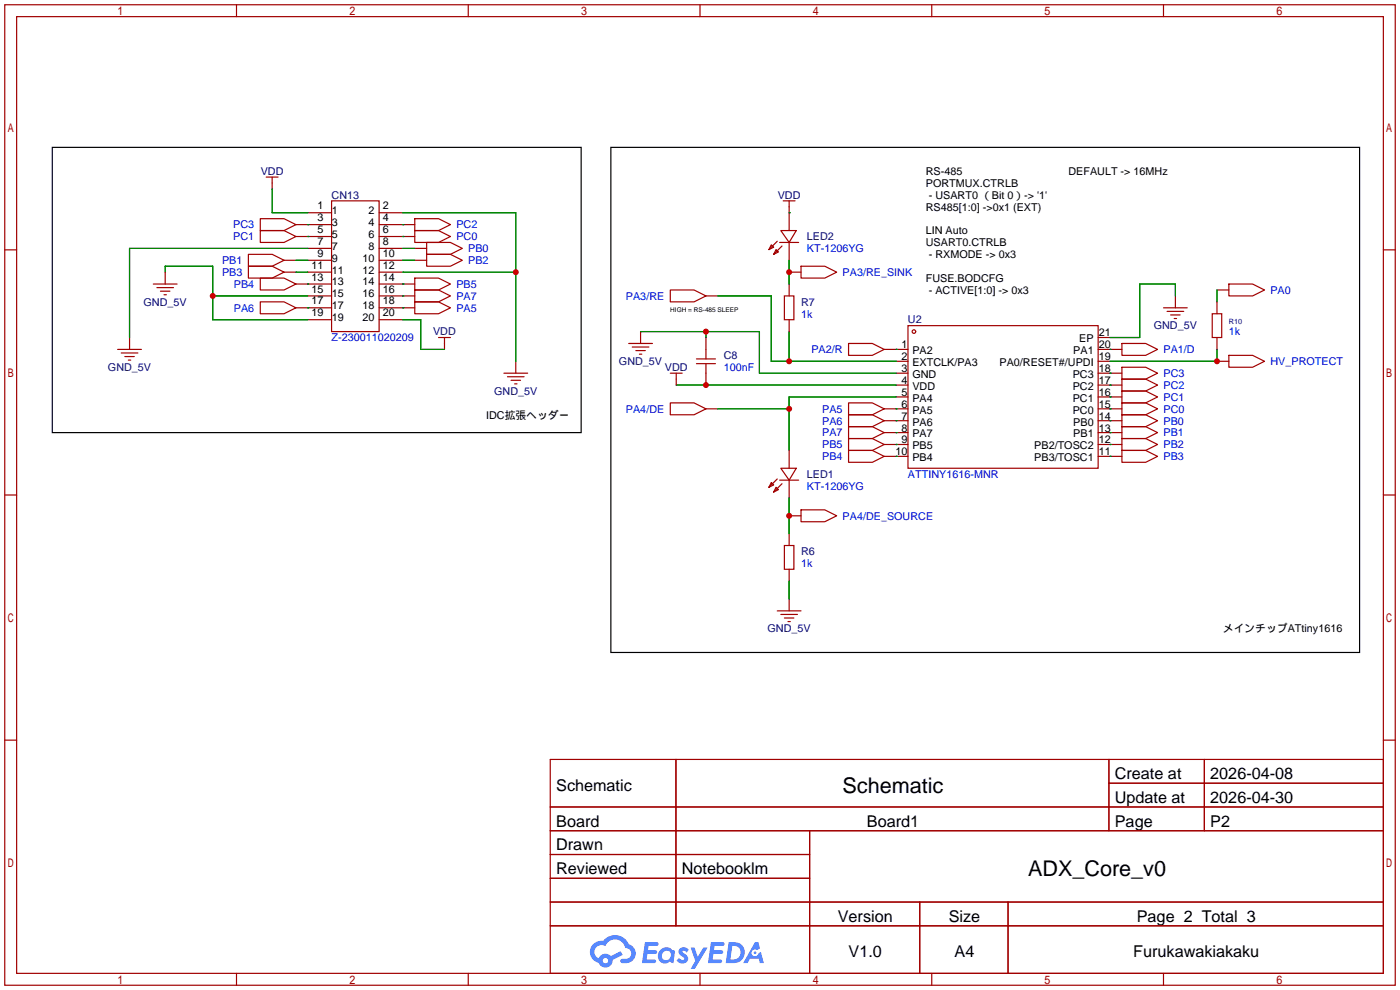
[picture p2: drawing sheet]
<svg xmlns="http://www.w3.org/2000/svg" width="299mm" height="212mm" viewBox="0 0 299 212" stroke-linecap="round" stroke-linejoin="round" font-family="sans-serif">
<g fill="none" stroke="#a10000" stroke-width=".25">
<path d="M1 1h297.2v209.6h-297.2zM3.6 3.6h292.1v204.4h-292.1zM50.5 1v2.6M100.1 1v2.6M149.6 1v2.6M199.1 1v2.6M248.7 1v2.6M1 53.4h2.6M295.7 53.4h2.5M1 105.8h2.6M295.7 105.8h2.5M1 158.2h2.6"/>
<path d="M295.7 158.2h2.5M117.6 162.3h178.1v45.7h-178.1zM117.6 172.5h178.1M117.6 177.5h178.1M144.5 162.3v35.6M173 177.5v30.5M237 162.3v15.2M237 167.4h58.7M257.4 162.3v15.2M117.6 182.6h55.4M117.6 192.8h178.1M117.6 187.7h55.4"/>
<path d="M117.6 197.9h178.1M196.6 192.8v15.2M215.4 192.8v15.2M50.5 208v2.6M100.1 208v2.6M149.6 208v2.6M199.1 208v2.6M248.7 208v2.6"/>
</g>
<g fill="#5487ff">
<path d="M145.3 202.7a1.3 1.3 0 0 1 1.9 .3l-.4 .6a.54 .54 0 0 0-.9-.2l.1 .2a1.34 1.34 0 0 1 .9 1.8 1.47 1.47 0 0 1-2.3-.1l.5-.6 .8 .5a.31 .31 0 0 0 .4-.3 .31 .31 0 0 0-.3-.4 1.12 1.12 0 0 1-.7-1.8z"/>
<path d="M147.6 202.5h.9l.6 2 1.2-2h.9l-2.7 4.6h-.9l1-1.7z"/>
<path d="M137.8 201.4h1.7a1.31 1.31 0 0 1 1.2 .2 .4 .4 0 0 1-.3 .5l-1.8 .1-.1 .9h1.6a.4 .4 0 0 1 .4 .4 .4 .4 0 0 1-.5 .4h-1.6l-.2 1.2h1.4a.46 .46 0 0 1 .5 0 .46 .46 0 0 1 .1 .5l-.4 .2h-2.6z"/>
<path d="M151.9 201.4h1.7a1.32 1.32 0 0 1 1.2 .2 .39 .39 0 0 1-.3 .5l-1.8 .1-.1 .9h1.6a.4 .4 0 0 1 .4 .4 .4 .4 0 0 1-.4 .4h-1.7l-.2 1.2h1.4a.46 .46 0 0 1 .5 0 .46 .46 0 0 1 .1 .5l-.4 .2h-2.6z"/>
<path d="M161.3 201.4h.8l.3 1.3-.6 .4a.75 .75 0 0 0-1.1 .3 .75 .75 0 0 0 .5 1 .75 .75 0 0 0 .9-.7l.5-.2 .6 2.3h-.8l-.3-.9h-1.8l-.5 .9h-1z"/>
<path d="M155.7 201.4l-.6 4.4h1.5a2.27 2.27 0 0 0 2.6-2.2 2.27 2.27 0 0 0-2.7-2.2zM156.5 202.1a1.5 1.5 0 0 1 1.8 1.6 1.5 1.5 0 0 1-1.9 1.4h-.3z"/>
<path d="M141.2 203a1.6 1.6 0 0 0-.3 2.3 1.6 1.6 0 0 0 2.3 .2l.7 .3 .3-2.4-.1-.3-.5-.1a1.58 1.58 0 0 0-2.4 0zM141.8 203.5a.98 .98 0 0 1 1.6 .4 .98 .98 0 0 1-1.1 1.3 .94 .94 0 0 1-.9-.7 .94 .94 0 0 1 .4-1z"/>
<path d="M126.8 201.8a2.37 2.37 0 0 0 1.1 4 1.54 1.54 0 0 0 1.8 1 1.54 1.54 0 0 0 1.2-1.6l2.2-1.1-.5-.8-2 1a1.57 1.57 0 0 0-2.7 .5 1.5 1.5 0 0 1-.7-2.1 1.5 1.5 0 0 1 2.2-.5 2.23 2.23 0 0 1 2.3-1.4 2.23 2.23 0 0 1 2 1.8 1.16 1.16 0 0 1 1.2 1.1 1.16 1.16 0 0 1-1.1 1.2h-.7a.47 .47 0 0 0-.5 .4 .47 .47 0 0 0 .4 .5 2.17 2.17 0 0 0 2.5-.9 2.17 2.17 0 0 0-.3-2.7l-.8-.4a3.2 3.2 0 0 0-5.5-.7l-1.1 .1zM128.8 205.3a.6 .6 0 0 1 1.2 0 .6 .6 0 0 1-1.2 0z"/>
<circle cx="161.4" cy="203.6" r=".28"/>
</g>
<g fill="none" stroke="#a10000" stroke-width=".25">
<path d="M56.9 37.8h2.5M58.2 37.8v2.6M35.3 58.2v2.5M53.1 54.4h5.1l2.5 1.2-2.5 1.3h-5.1zM53.1 56.9h5.1l2.5 1.3-2.5 1.2h-5.1zM55.6 46.7h5.1l2.5 1.3-2.5 1.3h-5.1zM55.6 49.3h5.1l2.5 1.2-2.5 1.3h-5.1zM55.6 59.4h5.1l2.5 1.3-2.5 1.3h-5.1zM60.7 58.2h2.5M60.7 55.6h2.5M63.2 48h7.7M63.2 50.5h7.7"/>
<path d="M65.8 58.2h5.1M65.8 45.5h5.1M65.8 53.1h5.1M65.8 55.6h5.1M70.9 42.9h10.1v28h-10.1zM81 58.2h5.1M81 45.5h5.1M81 48h7.6M81 50.5h7.6M81 53.1h5.1M81 55.6h5.1M88.6 46.7h5.1l2.6 1.3-2.6 1.3h-5.1z"/>
<path d="M88.6 49.3h5.1l2.6 1.2-2.6 1.3h-5.1zM88.6 59.4h5.1l2.6 1.3-2.6 1.3h-5.1zM88.6 53.1h2.6M88.6 55.6h2.6M91.2 54.4h5.1l2.5 1.2-2.5 1.3h-5.1zM91.2 51.8h5.1l2.5 1.3-2.5 1.3h-5.1zM164.8 52.3l.6 .5-1.1 .5zM165.9 53.3l.5 .5-1 .6zM166.1 51.6l-1.8 1.7M166.6 51.8h4.1M166.9 49.3h3.3l-1.5 2.5zM167.1 52.6l-1.7 1.8"/>
<path d="M167.4 42.9h2.5M168.7 42.9v6.4M168.7 51.8v3.8M168.7 58.2h2.5M171.2 56.9h5.1l2.5 1.3-2.5 1.2h-5.1zM25.1 74.7h5.1M25.9 75.4h3.6M26.7 76.2h2M27.4 77h.5M27.7 72.1v2.6M32.8 60.7h5M33.5 61.5h3.6"/>
<path d="M34.3 62.2h2M35.1 63h.5M55.6 64.5h5.1l2.5 1.3-2.5 1.3h-5.1zM63.2 65.8h7.7M63.2 60.7h7.7M65.8 63.2h5.1M65.8 68.3h5.1M81 63.2h7.6M81 65.8h7.6M81 60.7h7.6M81 68.3h5.1M88.6 62h5.1l2.6 1.2-2.6 1.3h-5.1z"/>
<path d="M88.6 64.5h5.1l2.6 1.3-2.6 1.3h-5.1zM93.7 72.1h2.6M95 72.1v2.6M107.7 79.8h5.1M110.2 77.2v2.6M134.4 73.4h5M135.1 74.2h3.6M135.9 74.9h2M136.7 75.7h.5M136.9 70.9v2.5M143.3 62h5l2.6 1.2-2.6 1.3h-5zM143.3 79.8h2.5"/>
<path d="M144.5 79.8v2.5M148.8 77.7h4.1M148.8 76.7h4.1M150.9 72.1v4.6M150.9 77.7v4.6M150.9 63.2h2.5M167.6 63.2h2.1v5.1h-2.1zM168.7 60.7v2.5M168.7 68.3v2.6M181.4 73.4h5l2.6 1.3-2.6 1.2h-5zM189 74.7h5.1M191.5 77.2h2.6"/>
<path d="M191.5 79.8h2.6M194.1 69.6h40.6v30.5h-40.6zM234.7 74.7h5.1M234.7 77.2h2.5M234.7 79.8h5.1M234.7 72.1h2.5M239.8 73.4h5.1l2.5 1.3-2.5 1.2h-5.1zM239.8 78.5h5.1l2.5 1.3-2.5 1.2h-5.1zM248.7 65.8h5M249.4 66.5h3.6M250.2 67.3h2M251 68.1h.5"/>
<path d="M251.2 63.2v2.6M259.1 67.1h2v5h-2zM260.1 77.2h2.5M260.1 62h2.5M260.1 64.5v2.6M260.1 72.1v2.6M262.6 60.7h5.1l2.6 1.3-2.6 1.2h-5.1zM262.6 75.9h5.1l2.6 1.3-2.6 1.3h-5.1zM108.5 80.5h3.5M109.2 81.3h2.1M110 82h.5M143.3 86.1h5l2.6 1.3-2.6 1.2h-5z"/>
<path d="M150.9 87.4h2.5M168.7 96.3v3.8M181.4 91.2h5l2.6 1.3-2.6 1.2h-5zM181.4 86.1h5l2.6 1.3-2.6 1.2h-5zM181.4 88.6h5l2.6 1.3-2.6 1.3h-5zM181.4 93.7h5l2.6 1.3-2.6 1.3h-5zM181.4 96.3h5l2.6 1.2-2.6 1.3h-5zM189 87.4h5.1M189 89.9h5.1M189 92.5h5.1M189 95h5.1M189 97.5h5.1"/>
<path d="M191.5 82.3h2.6M191.5 84.8h2.6M234.7 82.3h5.1M234.7 84.8h5.1M234.7 87.4h5.1M234.7 89.9h5.1M234.7 92.5h5.1M234.7 95h5.1M234.7 97.5h5.1M239.8 81h5.1l2.5 1.3-2.5 1.3h-5.1zM239.8 83.6h5.1l2.5 1.2-2.5 1.3h-5.1zM239.8 86.1h5.1l2.5 1.3-2.5 1.2h-5.1z"/>
<path d="M239.8 88.6h5.1l2.5 1.3-2.5 1.3h-5.1zM239.8 91.2h5.1l2.5 1.3-2.5 1.2h-5.1zM239.8 93.7h5.1l2.5 1.3-2.5 1.3h-5.1zM239.8 96.3h5.1l2.5 1.2-2.5 1.3h-5.1zM164.8 103.1l.6 .5-1.1 .5zM165.9 104.1l.5 .5-1 .6zM166.1 102.4l-1.8 1.7M166.6 102.6h4.1M166.9 100.1h3.3l-1.5 2.5zM167.1 103.4l-1.7 1.8M167.6 116.6h2.1v5.1h-2.1zM168.7 102.6v3.8"/>
<path d="M168.7 114v2.6M168.7 110.2h2.5M171.2 109h5.1l2.5 1.2-2.5 1.3h-5.1zM166.1 130.6h5.1M166.9 131.3h3.5M167.6 132.1h2.1M168.4 132.8h.5M168.7 121.7v2.5M168.7 128v2.6"/>
<circle cx="195.3" cy="70.9" r=".38"/>
</g>
<g fill="none" stroke="#008700" stroke-width=".25">
<path d="M35.3 58.2v-1.3h10.2v11.4h20.3M58.2 40.4v5.1h7.6M63.2 58.2h2.6M63.2 55.6h2.6M65.8 48h.1M65.8 50.5h.1M65.8 53.1h-38.1v19M86.1 48h.1M86.1 50.5h.1M86.1 58.2h24.1M86.1 45.5h24.1v31.7M86.1 53.1h2.5"/>
<path d="M86.1 55.6h2.5M168.7 45.5h.1M168.7 55.6v5.1M45.5 63.2h20.3M65.8 60.7h.1M65.8 65.8h.1M86.1 60.7h.1M86.1 63.2h.1M86.1 65.8h.1M86.1 68.3h3.8v6.4h5.1M136.9 70.9h25.4v8.9h29.2M150.9 70.9v1.2"/>
<path d="M153.4 63.2h11.4v14h26.7M168.7 70.9v6.3M191.5 74.7h.1M237.2 74.7h.1M237.2 79.8h.1M251.2 63.2v-2.5h-7.6v11.4h-6.4M260.1 74.7v2.5h-22.9M260.1 62v2.5M144.5 82.3h47M153.4 87.4h15.3M191.5 92.5h.1M191.5 87.4h.1"/>
<path d="M191.5 89.9h.1M191.5 95h.1M191.5 97.5h.1M191.5 84.8h-22.8v11.5M237.2 82.3h.1M237.2 84.8h.1M237.2 87.4h.1M237.2 89.9h.1M237.2 92.5h.1M237.2 95h.1M237.2 97.5h.1M168.7 106.4v7.6"/>
<path d="M168.7 124.2v3.8"/>
</g>
<path d="M11.2 31.5h113v61h-113zM130.6 31.5h160v107.9h-160z" fill="none" stroke="#000" stroke-width=".25"/>
<g fill="#c00">
<circle cx="150.9" cy="82.3" r=".63"/>
<circle cx="150.9" cy="70.9" r=".63"/>
<circle cx="168.7" cy="87.4" r=".63"/>
<circle cx="168.7" cy="77.2" r=".63"/>
<circle cx="168.7" cy="58.2" r=".63"/>
<circle cx="168.7" cy="110.2" r=".63"/>
<circle cx="260.1" cy="77.2" r=".63"/>
<circle cx="110.2" cy="58.2" r=".63"/>
<circle cx="45.5" cy="63.2" r=".63"/>
</g>
<g font-size="4.6">
<text x="180.1" y="169.4">Schematic</text>
<text x="219.7" y="187.2">ADX_Core_v0</text>
</g>
<g font-size="3.5">
<text x="238.3" y="166.5">Create at</text>
<text x="258.7" y="166.5">2026-04-08</text>
<text x="118.9" y="169.1">Schematic</text>
<text x="238.3" y="171.6">Update at</text>
<text x="258.7" y="171.6">2026-04-30</text>
<text x="118.9" y="176.7">Board</text>
<text x="185.3" y="176.7">Board1</text>
<text x="238.3" y="176.7">Page</text>
<text x="258.7" y="176.7">P2</text>
<text x="118.9" y="181.8">Drawn</text>
<text x="118.9" y="186.8">Reviewed</text>
<text x="145.7" y="186.8">Notebooklm</text>
<text x="179.1" y="197">Version</text>
<text x="202.8" y="197">Size</text>
<text x="243" y="197">Page 2 Total 3</text>
<text x="181.4" y="204.6">V1.0</text>
<text x="204" y="204.6">A4</text>
<text x="242.2" y="204.6">Furukawakiakaku</text>
</g>
<g font-size="2.3" fill="#000080">
<text x="55.7" y="37.4">VDD</text>
<text x="70.9" y="42.5">CN13</text>
<text x="166.2" y="42.5">VDD</text>
<text x="172.5" y="51.4">LED2</text>
<text x="30.7" y="65.3">GND_5V</text>
<text x="171.2" y="65.3">R7</text>
<text x="92.6" y="71.7">VDD</text>
<text x="194.1" y="69.1">U2</text>
<text x="246.6" y="70.4">GND_5V</text>
<text x="154.7" y="76.8">C8</text>
<text x="23.1" y="79.3">GND_5V</text>
<text x="132.3" y="78">GND_5V</text>
<text x="142.1" y="79.3">VDD</text>
<text x="105.6" y="84.4">GND_5V</text>
<text x="172.5" y="102.2">LED1</text>
<text x="171.2" y="118.7">R6</text>
<text x="164" y="135.2">GND_5V</text>
</g>
<g font-size="2.3">
<text x="197.9" y="37.4">RS-485</text>
<text x="197.9" y="39.9">PORTMUX.CTRLB</text>
<text x="228.3" y="37.4">DEFAULT -&gt; 16MHz</text>
<text x="67.8" y="44.7">1</text>
<text x="67.8" y="47.3">3</text>
<text x="70.9" y="45.8">1</text>
<text x="78.7" y="45.8">2</text>
<text x="81.8" y="44.7">2</text>
<text x="81.8" y="47.3">4</text>
<text x="197.9" y="45">RS485[1:0] -&gt;0x1 (EXT)</text>
<text x="198.5" y="42.5">- USART0 （Bit 0）-&gt; '1'</text>
<text x="67.8" y="49.8">5</text>
<text x="67.8" y="52.4">7</text>
<text x="70.9" y="48.3">3</text>
<text x="70.9" y="50.8">5</text>
<text x="70.9" y="53.4">7</text>
<text x="78.7" y="48.3">4</text>
<text x="78.7" y="50.8">6</text>
<text x="78.7" y="53.4">8</text>
<text x="81.8" y="49.8">6</text>
<text x="81.8" y="52.4">8</text>
<text x="197.9" y="50.1">LIN Auto</text>
<text x="197.9" y="52.6">USART0.CTRLB</text>
<text x="66.5" y="57.4">11</text>
<text x="66.5" y="60">13</text>
<text x="67.8" y="54.9">9</text>
<text x="70.9" y="55.9">9</text>
<text x="70.9" y="58.5">11</text>
<text x="77.5" y="55.9">10</text>
<text x="77.5" y="58.5">12</text>
<text x="81.8" y="54.9">10</text>
<text x="81.8" y="57.4">12</text>
<text x="81.8" y="60">14</text>
<text x="198.5" y="55.2">- RXMODE -&gt; 0x3</text>
<text x="66.5" y="62.5">15</text>
<text x="66.5" y="65.1">17</text>
<text x="70.9" y="61">13</text>
<text x="70.9" y="63.5">15</text>
<text x="77.5" y="61">14</text>
<text x="77.5" y="63.5">16</text>
<text x="81.8" y="62.5">16</text>
<text x="81.8" y="65.1">18</text>
<text x="197.9" y="60.2">FUSE.BODCFG</text>
<text x="198.5" y="62.8">- ACTIVE[1:0] -&gt; 0x3</text>
<text x="66.5" y="67.6">19</text>
<text x="70.9" y="66.1">17</text>
<text x="70.9" y="68.6">19</text>
<text x="77.5" y="66.1">18</text>
<text x="77.5" y="68.6">20</text>
<text x="81.8" y="67.6">20</text>
<text x="234.8" y="71.9">21</text>
<text x="192.6" y="74.4">1</text>
<text x="192.6" y="77">2</text>
<text x="195" y="75.7">PA2</text>
<text x="229.4" y="75.7">PA1</text>
<text x="230.7" y="73.2">EP</text>
<text x="234.8" y="77">19</text>
<text x="234.8" y="74.4">20</text>
<text x="192.6" y="79.5">3</text>
<text x="192.6" y="82.1">4</text>
<text x="195" y="78.3">EXTCLK/PA3</text>
<text x="195" y="80.8">GND</text>
<text x="195" y="83.3">VDD</text>
<text x="213.6" y="78.3">PA0/RESET#/UPDI</text>
<text x="229.3" y="83.3">PC2</text>
<text x="229.3" y="80.8">PC3</text>
<text x="234.8" y="82.1">17</text>
<text x="234.8" y="79.5">18</text>
<text x="103.9" y="89.5">IDC拡張ヘッダー</text>
<text x="192.6" y="84.6">5</text>
<text x="192.6" y="87.1">6</text>
<text x="192.6" y="89.7">7</text>
<text x="195" y="85.9">PA4</text>
<text x="195" y="88.4">PA5</text>
<text x="229.3" y="88.4">PC0</text>
<text x="229.3" y="85.9">PC1</text>
<text x="234.8" y="89.7">14</text>
<text x="234.8" y="87.1">15</text>
<text x="234.8" y="84.6">16</text>
<text x="192.6" y="92.2">8</text>
<text x="192.6" y="94.8">9</text>
<text x="195" y="91">PA6</text>
<text x="195" y="93.5">PA7</text>
<text x="229.4" y="93.5">PB1</text>
<text x="229.4" y="91">PB0</text>
<text x="234.8" y="94.8">12</text>
<text x="234.8" y="92.2">13</text>
<text x="191.4" y="97.3">10</text>
<text x="195" y="96">PB5</text>
<text x="195" y="98.6">PB4</text>
<text x="221.1" y="98.6">PB3/TOSC1</text>
<text x="221.1" y="96">PB2/TOSC2</text>
<text x="234.8" y="97.3">11</text>
<text x="261.4" y="135.2">メインチップATtiny1616</text>
</g>
<g font-size="2.3" fill="#00f">
<text x="49.9" y="48.8">PC3</text>
<text x="49.9" y="51.4">PC1</text>
<text x="97.5" y="48.8">PC2</text>
<text x="97.5" y="51.4">PC0</text>
<text x="100.1" y="53.9">PB0</text>
<text x="172.5" y="53.9">KT-1206YG</text>
<text x="47.5" y="56.4">PB1</text>
<text x="47.5" y="59">PB3</text>
<text x="100.1" y="56.4">PB2</text>
<text x="180.1" y="59">PA3/RE_SINK</text>
<text x="50" y="61.5">PB4</text>
<text x="97.5" y="61.5">PB5</text>
<text x="97.5" y="64.1">PA7</text>
<text x="133.8" y="64.1">PA3/RE</text>
<text x="271.5" y="62.8">PA0</text>
<text x="50" y="66.6">PA6</text>
<text x="97.5" y="66.6">PA5</text>
<text x="171.2" y="67.9">1k</text>
<text x="262.6" y="71.7">1k</text>
<text x="70.9" y="72.9">Z-230011020209</text>
<text x="173.4" y="75.5">PA2/R</text>
<text x="248.7" y="75.5">PA1/D</text>
<text x="154.7" y="79.3">100nF</text>
<text x="248.7" y="80.6">PC3</text>
<text x="248.7" y="83.1">PC2</text>
<text x="271.5" y="78">HV_PROTECT</text>
<text x="133.8" y="88.2">PA4/DE</text>
<text x="175.7" y="88.2">PA5</text>
<text x="248.7" y="85.6">PC1</text>
<text x="248.7" y="88.2">PC0</text>
<text x="175.7" y="93.3">PA7</text>
<text x="175.7" y="90.7">PA6</text>
<text x="175.7" y="95.8">PB5</text>
<text x="248.7" y="90.7">PB0</text>
<text x="248.7" y="93.3">PB1</text>
<text x="248.7" y="95.8">PB2</text>
<text x="175.7" y="98.3">PB4</text>
<text x="248.7" y="98.3">PB3</text>
<text x="172.5" y="104.7">KT-1206YG</text>
<text x="194.1" y="102.2">ATTINY1616-MNR</text>
<text x="180.1" y="111">PA4/DE_SOURCE</text>
<text x="171.2" y="121.2">1k</text>
</g>
<text font-size="1.6" fill="#000080" x="262.6" y="69.3">R10</text>
<text font-size="1.4" x="143.3" y="66.8">HIGH = RS-485 SLEEP</text>
</svg>
